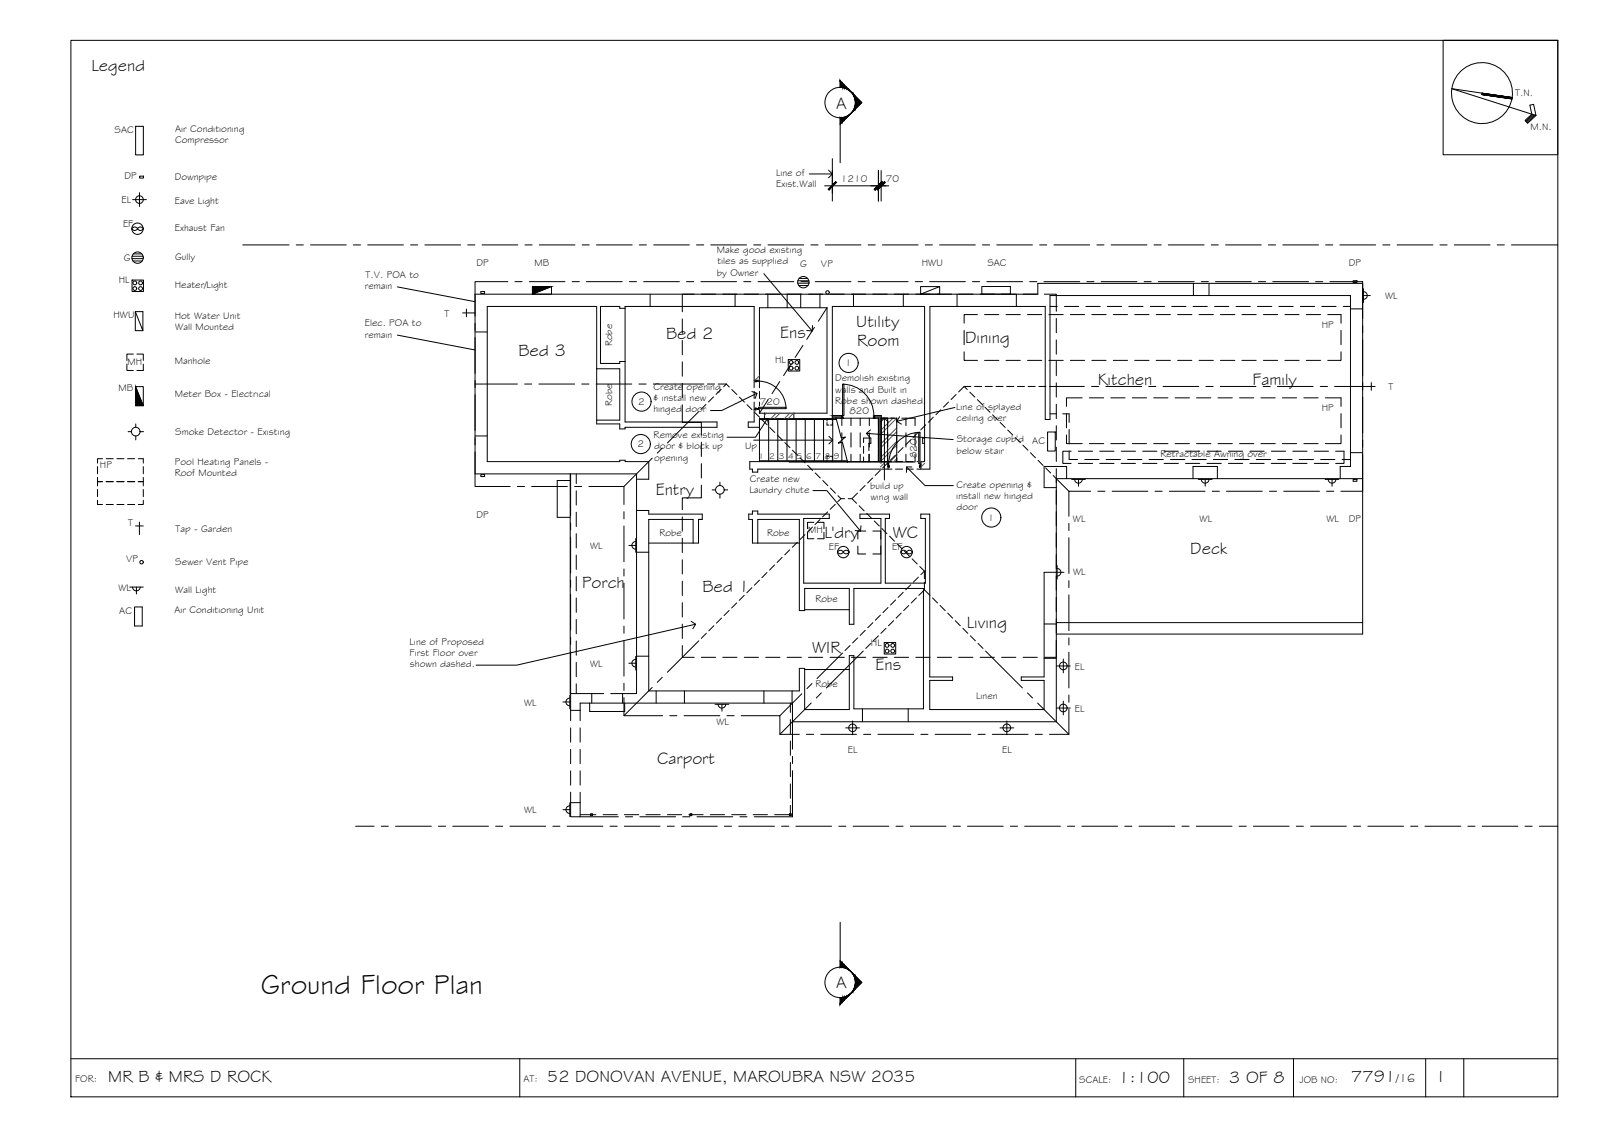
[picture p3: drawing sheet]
<svg xmlns="http://www.w3.org/2000/svg" width="420mm" height="297mm" viewBox="0 0 420 297" stroke-linecap="round" stroke-linejoin="round" font-family="sans-serif">
<!-- layer: HATCH -->
<g fill="#545454" stroke="#545454" stroke-width=".26">
<path d="M229.4 108.9l1.7 .7v-.7zM229.4 108.9l1.7 .7h-1.7z"/>
<path d="M218.3 108.9l2.5 .7v-.7zM218.3 108.9l2.5 .7h-2.5z"/>
<path d="M230.4 109.6l.7 9v-9zM230.4 109.6l.7 9h-.7z"/>
<path d="M230.4 118.6l.7 2.4v-2.4zM230.4 118.6l.7 2.4h-.7z"/>
</g>
<!-- layer: BORDER -->
<g fill="none" stroke="#000" stroke-width=".26">
<path d="M18.6 10.6h390v277h-390zM378.5 10.6h30.1v30h-30.1zM388.6 24.8l7.9 1.1M396.6 25.6l-15.8-2.3 22.1 7-.7-2.9-1 .2 .6 2.3-1.8 1.7 .6 .7 2.3-2M402 30l-1.9 1.7M402.3 30.1l-2 1.9M402.6 30.2l-2.1 1.9M18.6 277.6h390M136.3 277.6v10M282.1 277.6v10M310.5 277.6v10M339.2 277.6v10"/>
<path d="M373.9 277.6v10M383.9 277.6v10"/>
<circle cx="388.7" cy="24.4" r="8"/>
</g>
<!-- layer: TEXT -->
<g fill="none" stroke="#000" stroke-width=".26">
<circle cx="222.6" cy="95.1" r="2.51"/>
<circle cx="168.1" cy="116.4" r="2.51"/>
<circle cx="168.3" cy="105.3" r="2.51"/>
<circle cx="260" cy="135.7" r="2.51"/>
</g>
<!-- layer: EXISTING -->
<g fill="none" stroke="#000" stroke-width=".26">
<path d="M170.5 77.1v3.2M192.8 77.1v3.2M201.4 77.1v3.6M206.4 77.1v3.6M210 77.1v3.6M215 77.1v3.6M223.8 77.1v3.2M236.9 77.1v3.2M251 77.1v3.2M266.6 77.1v3.2M313 74.3v3.2M317.1 74.3v3.2"/>
<path d="M124.6 87h3.2M275.4 80.3h1.9M279.2 80.3h3.7M284.8 80.3h3.8M290.4 80.3h3.8M296 80.3h3.8M301.7 80.3h3.7M307.3 80.3h3.8M312.9 80.3h3.8M318.5 80.3h3.8M324.2 80.3h3.7M329.8 80.3h3.8"/>
<path d="M335.4 80.3h3.8M341 80.3h3.8M346.7 80.3h3.7M352.3 80.3h1.9M354.2 81h3.2M124.6 114.3h3.2M197.8 105.4v5.2h-1.6v1.4h3v-2.3h1.3v-1.4h-1.3v-2.9M197.8 101.7v-21.4h-33.9v.5h-1.4v-.5h-5v15h5v-.5h1.4v15.8h24.2v1.4h-24.2v.5h-1.4v-1.4h-6v-1h6v-13.4h-6v-16.4h-28.7v40.7h34.7v-.3h1.4v.3h6.2v4.6h-3.2M197.8 102.6v1.9M199.2 101.7v-21h17.7v27.6h-8.7v1.4h8.7v.7M199.2 102.6v1.9M216.9 110.8v.6h.5"/>
<path d="M217.4 119.6h-.5v.6M217.8 119.6h.5v.6M218.3 110.4v-30.1h24.2v34.5h-.5v1.4h.5v4.8h-2M218.3 110.8v.6h-.5M226.5 119.8v1.2h-8.2v-.5M226.5 116v-1.2h1.9v1.4h-.5v2M226.5 117v1.9M227.9 119.1v1.9h6M275.4 108.5h1.7M278.7 108.5h1.7v2.2M280.4 118.2v2.3h2.2M280.4 112.6v3.8"/>
<path d="M354.2 118.7h3.2M149.5 124.2v57.6h8.8M149.5 126h-3.4v9.6h3.4M166.9 133.8h3.2v1h14.1v1.4h-1M183.2 136.2v6.2h-1.4v-6.2h-11.7v44.9h39.5v-5.9h1.4v10.8h11.7v-14.1h1.3v13.9h18.2v-31.5h-18.2v9.4h-1.3v-9.4h-11.7v5.8h-1.4v-23.9h-10.9v6.2h-1.4v-6.2h-.9v-1.4h.9v-.8h1.4v.8h18.8v1.1h-6.7v17h20.2v-17h-5.5v-1.1h7.8v1.1h-1.1v17h10.5v-17h-1.2v-1.1h2.3v42.7h6v.9h-6v7.6h30v-7.6h-5.9v-.9h5.9v-27.5h3.2M183.2 136.2h1M216.9 120.5v.5h-20.3v2h.7v.8h1.4v-.8h35.2M234.9 121h1.8M234.9 123h1.8M237.7 121h1.8M237.7 123h1.8M240.5 123h3.4v-42.7h30.2v29.7h1.3v-32.5h78.8v44.8h-2.7v3.2"/>
<path d="M279.7 125.5v-3.2h-5.9v5.5h3.2M284.5 120.5h3.7M290.1 120.5h3.8M295.7 120.5h3.8M301.4 120.5h3.7M307 120.5h3.7M312.6 120.5h3.8M312.9 125.5v-3.2h6.4v3.2M318.2 120.5h3.8M323.9 120.5h3.7M329.5 120.5h3.7M335.1 120.5h3.8"/>
<path d="M340.7 120.5h3.8M346.4 120.5h3.7M352 120.5h2.2M357.4 125.5h-80.4v63.7h-69.2v-4.9h-55.6v4.6M166.9 144.8h3.2M166.9 172h3.2M273.8 172.6h3.2M273.8 163.6h3.2M277 166.2h80.4v-91.9h-85.2v2.8h-147.6v47.1h42.3v57.6h-6.7M277 163.2h80.4M149.7 181.8v7.1M149.7 190.8v3.8"/>
<path d="M149.7 196.5v3.7M149.7 186.2h2.5M152.2 190.8v3.8M152.2 196.5v3.7M154.7 184.3v2.2h9.1v-2.2M155.2 181.8v2.5M163.3 181.8v2.5M172.1 181.1v3.2M179.5 181.1v3.2M200.3 181.1v3.2M207.7 181.1v3.2M226.2 185.8v3.4"/>
<path d="M238.2 185.8v3.4M149.7 210.4v3.7h2.5v-3.7M149.7 202.1v3.7M149.7 207.7v2.7M149.7 210.4h2.5M152.2 202.1v3.7M152.2 207.7v2.7M154.9 213.3h.5v.5h-.5zM181 213.3h.5v.5h-.5zM207 213.3h.5v.5h-.5z"/>
</g>
<!-- layer: HATCH -->
<g fill="none" stroke="#545454" stroke-width=".26">
<path d="M199.2 98.5l-1.2 1.2M199.2 99.5l-.2 .2M198.5 107.3l-.7 .7M201 108.3l-.5 .6M203.6 108.3l-1.4 1.4M204.6 108.3l-1.4 1.4M207.1 108.3l-1.4 1.4M208.1 108.3l-1.4 1.4M231.6 109.6l-.5 .6M234.2 109.6l-3.1 3.1M235.2 112.2l-4.1 4.1M235.2 115.7l-4.1 4.1"/>
<path d="M235.2 109.6l-4.1 4.1M235.2 113.2l-4.1 4.1M235.2 116.7l-4.1 4.1M235.2 119.3l-1.8 1.7M231.3 121l-.4 .4M232.3 121l-1.4 1.4M235.2 120.3l-.8 .7M241.9 121l-.4 .5M242.5 121.5l-1 1"/>
</g>
<!-- layer: 0.13 -->
<g fill="none" stroke="#000" stroke-width=".26">
<path d="M156.5 96.7v13.4M163.9 80.8v14M198.9 99.9a7.2 7.2 0 0 1 7.2 7.2M207.5 95.3l-2 3.2M210.6 90.6l-2.1 3.1M213.6 85.8l-2 3.2M216.9 80.7l-2.3 3.5M201.5 104.8l-2.3 3.5M204.5 100l-2 3.2M219.3 109.5l1.3 5.3 1.1-.2-1.8 1.6 1-.3 1.4 5.3M221 100.7a8.2 8.2 0 0 1 8.2 8.2M241.3 113.3a8.2 8.2 0 0 0-8.2 8.2"/>
<path d="M151.1 124.2v2.6M151.1 128.7v3.7M151.1 134.3v3.7M151.1 139.9v3.8M151.1 145.5v3.8M151.1 151.2v3.7M151.1 156.8v3.7M170.1 142.4h11.7M198.7 142.4h10.9M211 159.8h11.7M151.1 162.4v3.8M151.1 168v3.8"/>
<path d="M151.1 173.7v3.7M151.1 179.3v2.5M211 175.5h11.7M207.3 184.3v2.5M207.3 188.7v3.7M207.3 194.3v3.7M207.3 199.9v3.7M152.2 213.6h4.1M158.2 213.6h3.7M163.8 213.6h3.7M169.4 213.6h3.8M175 213.6h3.8"/>
<path d="M180.7 213.6h3.7M186.3 213.6h3.7M191.9 213.6h3.8M197.5 213.6h3.8M207.3 211.2v2.4h-4.1M207.3 205.5v3.8"/>
</g>
<!-- layer: BOUNDARY -->
<g fill="none" stroke="#000" stroke-width=".26">
<path d="M63.7 64.2h12.1M77.7 64.2h1.9M81.4 64.2h9.4M92.7 64.2h1.9M96.4 64.2h9.4M107.7 64.2h1.8M111.4 64.2h9.4M122.7 64.2h1.9M126.4 64.2h9.4M137.7 64.2h1.9M141.4 64.2h9.4M152.7 64.2h1.8"/>
<path d="M156.4 64.2h9.4M167.7 64.2h1.9M171.4 64.2h9.4M182.7 64.2h1.9M186.4 64.2h9.4M197.7 64.2h1.8M201.4 64.2h9.4M212.7 64.2h1.9M216.4 64.2h9.4M227.7 64.2h1.9M231.4 64.2h9.4M242.7 64.2h1.8"/>
<path d="M246.4 64.2h9.4M257.7 64.2h1.9M261.4 64.2h9.4M272.7 64.2h1.8M276.4 64.2h9.4M287.7 64.2h1.8M291.4 64.2h9.4M302.7 64.2h1.9M306.4 64.2h9.4M317.7 64.2h1.8M321.4 64.2h9.4M332.7 64.2h1.8"/>
<path d="M336.4 64.2h9.4M347.7 64.2h1.9M351.4 64.2h9.4M362.7 64.2h1.8M366.4 64.2h9.4M377.7 64.2h1.8M381.4 64.2h9.4M392.7 64.2h1.9M396.4 64.2h12.2M93.3 216.6h4.8M100 216.6h1.9M103.7 216.6h9.4"/>
<path d="M115 216.6h1.9M118.7 216.6h9.4M130 216.6h1.9M133.7 216.6h9.4M145 216.6h1.9M148.7 216.6h9.4M160 216.6h1.9M163.7 216.6h9.4M175 216.6h1.9M178.7 216.6h9.4M190 216.6h1.9M193.7 216.6h9.4"/>
<path d="M205 216.6h1.9M208.7 216.6h9.4M220 216.6h1.9M223.7 216.6h9.4M235 216.6h1.9M238.7 216.6h9.4M250 216.6h1.9M253.7 216.6h9.4M265 216.6h1.9M268.7 216.6h9.4M280 216.6h1.9M283.7 216.6h9.4"/>
<path d="M295 216.6h1.9M298.7 216.6h9.4M310 216.6h1.9M313.7 216.6h9.4M325 216.6h1.9M328.7 216.6h9.4M340 216.6h1.8M343.7 216.6h9.4M355 216.6h1.9M358.7 216.6h9.4M370 216.6h1.9M373.7 216.6h9.4"/>
<path d="M385 216.6h1.8M388.7 216.6h9.4M400 216.6h1.9M403.7 216.6h4.9"/>
</g>
<!-- layer: ROOFPLAN EXIST. -->
<g fill="none" stroke="#000" stroke-width=".26">
<path d="M133.2 73.8h-8.6v9.1M135.1 73.8h1.8M138.8 73.8h9.4M150.1 73.8h1.8M153.8 73.8h9.4M165.1 73.8h1.8M168.8 73.8h9.4M180.1 73.8h1.8M183.8 73.8h9.4M195.1 73.8h1.8M198.8 73.8h9.4M210.1 73.8h1.8"/>
<path d="M213.8 73.8h9.4M225.1 73.8h1.8M228.8 73.8h9.4M240.1 73.8h1.8M243.8 73.8h9.4M255.1 73.8h1.8M258.8 73.8h9.4M270.1 73.8h1.8M273.8 73.8h9.4M285.1 73.8h1.8M288.8 73.8h9.4M300.1 73.8h1.8"/>
<path d="M303.8 73.8h9.4M315.1 73.8h1.8M318.8 73.8h9.4M330.1 73.8h1.8M333.8 73.8h9.4M345 73.8h1.9M348.8 73.8h8.6v9.7M124.6 84.7v1.9M124.6 88.5v9.4M124.6 99.8v1.8M357.4 85.4v1.8M357.4 89.1v9.4"/>
<path d="M124.6 118.5v9h9.2M124.6 103.5v9.4M124.6 114.7v1.9M124.6 100.7h11.1M137.6 100.7h1.9M141.3 100.7h9.4M152.6 100.7h1.9M156.3 100.7h9.4M167.6 100.7h1.9M171.3 100.7h13.3M173.7 117.5l-1.3 1.3M183.2 108l-8.2 8.1"/>
<path d="M185.2 106l-1.4 1.4M185.5 100.7h1.9M187.1 104l-1.3 1.4M188.3 100.7h2.2M189.1 102.1l-1.3 1.3M190.5 100.7l-.7 .7M190.5 100.7l.8 .8M191.9 102.1l1.4 1.3M193.9 104.1l1.3 1.3M195.9 106.1l1.3 1.3M197.9 108.1l1.3 1.3M199.9 110.1l1.3 1.3"/>
<path d="M201.9 112.1l1.3 1.3M203.9 114.1l1.3 1.3M205.9 116l1.3 1.4M207.8 118l1.4 1.4M234.9 119.3l-1.4 1.4M236.8 117.3l-1.3 1.4M238.8 115.4l-1.3 1.3M240.8 113.4l-1.3 1.3M242.8 111.4l-1.3 1.3M244.8 109.4l-1.3 1.3M246.8 107.4l-1.3 1.3M248.8 105.4l-1.4 1.3"/>
<path d="M250.7 103.4l-1.3 1.3M252.9 101.3l.8 .8M252.9 101.3h1.7M252.9 101.3l-1.5 1.5M254.3 102.8l1.4 1.3M255.6 101.3h1.9M256.3 104.8l1.4 1.3M258.3 106.8l1.4 1.3M258.4 101.3h1.9M260.3 108.7l1.3 1.4M261.2 101.3h1.9M262.3 110.7l1.3 1.4"/>
<path d="M264 101.3h1.9M264.3 112.7l1.3 1.4M266.3 114.7l1.3 1.3M266.8 101.3h1.9M268.3 116.7l1.3 1.3M269.6 101.3h1.9M270.3 118.7l1.3 1.3M272.5 101.3h1.8M275.3 101.3h9.1M286.3 101.3h1.8M290 101.3h9.4M301.3 101.3h1.9"/>
<path d="M305 101.3h9.4M316.3 101.3h1.9M320 101.3h9.4M331.3 101.3h1.8M335 101.3h9.4M346.3 101.3h1.9M350 101.3h7.4M357.4 119.1v9.7h-5.7M357.4 100.4v1.8M357.4 104.1v9.4M357.4 115.4v1.9M135.7 127.5h1.9"/>
<path d="M139.4 127.5h9.4M149.7 124.2v11M149.7 137.1v1.9M150.7 127.5h1.9M154.4 127.5h9.2v4.8M163.6 134.1v1.9M163.6 137.9v9.4M171.1 120.1l-7.5 7.4M209.8 120l1.3 1.3M211.8 122l1.3 1.3M213.1 138.2l-1.3 1.3M213.8 124l1.3 1.3"/>
<path d="M215.1 136.2l-1.3 1.3M215.8 126l1.3 1.3M217.1 134.2l-1.4 1.3M217.8 128l1.3 1.3M219.1 132.2l-1.4 1.3M219.8 130l.7 .7M220.5 130.7l-.8 .8M220.5 130.7h1M222.5 130.7h.9l1.2 1.2M224.9 129.3l-1.5 1.4M225.3 132.6l1.3 1.3M226.9 127.3l-1.3 1.3"/>
<path d="M227.3 134.6l1.3 1.3M228.9 125.3l-1.4 1.3M229.3 136.6l1.3 1.3M230.9 123.3l-1.4 1.3M231.3 138.6l1.3 1.3M232.9 121.3l-1.4 1.4M272.3 120.7l1.3 1.3M274.2 122.7l1.4 1.3M276.2 124.7l4.1 4.1M280.3 137.2v1.9M286.1 128.8h-5.8v6.6M287.9 128.8h1.9"/>
<path d="M291.7 128.8h9.4M302.9 128.8h1.9M306.7 128.8h9.3M317.9 128.8h1.9M321.7 128.8h9.4M332.9 128.8h1.9M336.7 128.8h9.4M347.9 128.8h1.9M149.7 140.8v9.4M149.7 152.1v1.9M149.7 155.8v9.4M163.6 149.2v1.8"/>
<path d="M163.6 152.9v9.4M193.2 158.1l-1.3 1.3M195.2 156.1l-1.3 1.3M197.2 154.1l-1.3 1.3M199.2 152.1l-1.3 1.3M201.2 150.1l-1.4 1.3M203.1 148.1l-1.3 1.4M205.1 146.1l-1.3 1.4M207.1 144.2l-1.3 1.3M209.1 142.2l-1.3 1.3M211.1 140.2l-1.3 1.3M232.9 159.3l-1.3 1.3"/>
<path d="M233.3 140.6l1.3 1.3M234.9 157.3l-1.3 1.3M235.3 142.6l1.3 1.3M236.9 155.3l-1.4 1.3M237.2 144.5l1.4 1.4M238.3 158.7l-1.3 1.4M238.9 153.3l-1.4 1.3M239.2 146.5l1.4 1.4M240.3 156.8l-1.3 1.3M240.9 151.3l-1.4 1.3M241.2 148.5l1.3 1.2M242.5 152.6v2l-1.5 1.5"/>
<path d="M242.5 154.6l1.4 1.5M242.5 149.7l-1 1M242.5 149.7v2M244.6 156.8l1.3 1.3M246.6 158.7l1.3 1.4M280.3 141v9.3M280.3 152.2v1.9M280.3 156v9.3M149.7 167.1v1.9M149.7 170.9v10.9M163.6 164.1v1.9M163.6 167.9v9.4"/>
<path d="M163.6 179.1v1.9M173.7 177.6l-1.3 1.3M183.3 168l-8.3 8.2M185.3 166l-1.4 1.4M187.2 164l-1.3 1.4M189.2 162l-1.3 1.4M191.2 160.1l-1.3 1.3M213 179.2l-1.4 1.3M221 171.2l-6.7 6.7M223 169.2l-1.4 1.4M224.9 167.2l-1.3 1.4M226.4 170.7l-9.7 9.7"/>
<path d="M226.9 165.2l-1.3 1.4M228.4 168.7l-1.3 1.3M228.9 163.3l-1.3 1.3M230.4 166.7l-1.3 1.3M230.9 161.3l-1.3 1.3M232.4 164.7l-1.4 1.3M234.4 162.7l-1.4 1.4M236.4 160.7l-1.4 1.4M248.5 160.7l1.4 1.4M250.5 162.7l1.3 1.4M252.5 164.7l1.3 1.3M254.5 166.7l1.3 1.3"/>
<path d="M256.5 168.7l1.3 1.3M258.5 170.7l9.6 9.7M280.3 167.2v1.9M280.3 171v9.4M163.6 182.9v4.7h10.2M171.1 180.2l-7.5 7.4M175.6 187.6h1.9M179.4 187.6h9.4M190.7 187.6h1.8M194.4 187.6h10.1v4.9h5.1M207.8 184.3v12.1M207.8 198.3v1.9"/>
<path d="M210.3 181.9l-5.8 5.7M211.5 192.5h1.9M212.8 184.3l-8.3 8.2M215.3 192.5h9.3M215.4 181.7l-1.3 1.3M226.5 192.5h1.9M230.3 192.5h9.3M241.5 192.5h1.9M245.3 192.5h9.3M256.5 192.5h1.9M260.3 192.5h9.3M269.5 181.7l1.3 1.3"/>
<path d="M271.5 192.5h1.9M272.1 184.3l8.2 8.2M280.3 186v6.5h-5M280.3 182.2v1.9M152.2 214.1h10M164 214.1h1.9M167.8 214.1h9.4M179.1 214.1h1.8M182.8 214.1h9.4M194.1 214.1h1.8M207.8 202v12.1h-10"/>
</g>
<!-- layer: SERVICES -->
<g fill="none" stroke="#000" stroke-width=".26">
<path d="M35.6 33.1h2v7.5h-2zM34.8 59.7a.86 .86 0 0 1 1.3 .3 .86 .86 0 0 1-1.5 0zM34.8 52.3h3.6M36.1 60a.86 .86 0 0 1 1.5 0M36.1 60a.86 .86 0 0 0 1.5 0M36.6 50.5v3.6M36.6 46.2h1v.5h-1zM34.6 67.8h3M34.6 73.4h3v3h-3zM34.6 67.2h2.9M34.9 68.4h2.4M35 66.6h2.2"/>
<path d="M104.2 75.2l20.4 3.9M126.1 76.4h1v.5h-1zM144.6 75.1h-5v2l5-2v2h-5M209.2 74.2h3M209.3 73.6h2.9M209.5 74.9h2.4M209.6 73h2.2M246.5 75.1l-5 2h5v-2h-5v2M257.5 75.1h7.5v2h-7.5zM354.9 73.6h1v.5h-1zM357.6 76.5a1.01 1.01 0 0 1 1 1 1.01 1.01 0 0 1-1 1M357.6 77.5h1.8"/>
<path d="M357.6 75.7v3.6M33.3 95.5v1.6h1.7M35 92.8h-1.7v1.7M35.5 81.7l2 5v-5h-2v5h2M35.9 92.8h1.7v1.7M37.6 95.5v1.6h-1.7M104.2 87.9l20.4 3.9M121.3 82h3.3M122.3 81v2.1M206.7 94.3h3v3h-3zM252.9 92.2v2.3h3.5M252.9 86.6v3.8"/>
<path d="M256.4 82.5h-3.5v2.2M258.2 94.5h3.8M258.2 82.5h3.8M263.8 94.5h3.8M263.8 82.5h3.8M269.5 94.5h3.7M269.5 82.5h3.7M275.1 94.5h3.8M275.1 82.5h3.8M280.7 94.5h3.8M280.7 82.5h3.8M286.3 94.5h3.8"/>
<path d="M286.3 82.5h3.8M292 94.5h3.7M292 82.5h3.7M297.6 94.5h3.8M297.6 82.5h3.8M303.2 94.5h3.8M303.2 82.5h3.8M308.8 94.5h3.8M308.8 82.5h3.8M314.5 94.5h3.7M314.5 82.5h3.7M320.1 94.5h3.8"/>
<path d="M320.1 82.5h3.8M325.7 94.5h3.8M325.7 82.5h3.8M331.4 94.5h3.7M331.4 82.5h3.7M337 94.5h3.7M337 82.5h3.7M342.6 94.5h3.8M342.6 82.5h3.8M348.2 82.5h3.5v2.2M351.7 92.2v2.3h-3.5M351.7 86.6v3.8"/>
<path d="M33.6 113.2h.9M35.5 101.4v5h2.1l-2.1-5h2.1v5M35.6 111.1v.9M35.6 114.3v1M36.7 113.2h.9M274.8 113.3h2v5h-2zM279.7 114v2.3h4.1M279.7 108.4v3.8M280.9 118.3h-2.1v3.2h2.1M282.8 118.3h3.8M283.8 104.3h-4.1v2.2M285.7 116.3h3.8"/>
<path d="M285.7 104.3h3.8M288.4 118.3h3.8M291.3 116.3h3.8M291.3 104.3h3.8M294.1 118.3h3.7M297 116.3h3.7M297 104.3h3.7M299.7 118.3h3.7M302.6 116.3h3.7M302.6 104.3h3.7M305.3 118.3h3.8M308.2 116.3h3.8"/>
<path d="M308.2 104.3h3.8M310.9 118.3h3.8M313.8 116.3h3.8M313.8 104.3h3.8M316.6 118.3h3.7M319.5 116.3h3.7M319.5 104.3h3.7M322.2 118.3h3.7M325.1 116.3h3.7M325.1 104.3h3.7M327.8 118.3h3.8M330.7 116.3h3.8"/>
<path d="M330.7 104.3h3.8M333.4 118.3h3.8M336.3 116.3h3.8M336.3 104.3h3.8M339.1 118.3h3.7M342 116.3h3.7M342 104.3h3.7M344.7 118.3h3.7M347.6 104.3h4.1v2.2M350.3 118.3h2.2v3.2h-2.2M351.7 114v2.3h-4.1M351.7 108.4v3.8"/>
<path d="M357.4 101.3h3.3M359.6 100.3v2M25.6 125.2v1.1h1.3h-1.3v1.1M25.6 131.1v1.2h1.3M25.6 122.3v1.9M25.6 128.3v1.9M26.9 120.3h-1.3v1.1M27.8 126.3h1.9M27.8 120.3h1.9M27.8 132.3h1.9M30.7 126.3h1.8M30.7 120.3h1.8"/>
<path d="M30.7 132.3h1.8M33.5 126.3h1.8M33.5 120.3h1.8M33.5 132.3h1.8M35.5 137.9h2.1M36.3 120.3h1.3v1.1M36.6 136.9v3.3M37.6 125.2v1.1h-1.3h1.3v1.1M37.6 131.1v1.2h-1.3M37.6 122.3v1.9M37.6 128.3v1.9M126.1 124.4h1v.5h-1z"/>
<path d="M186.8 128.4h.9M188.8 126.4v.9M188.8 129.6v1M189.9 128.4h.9M211.8 139.5v1.7h1.7M213.5 136.9h-1.7v1.7M214.4 136.9h1.7v1.7M216.1 139.5v1.7h-1.7M281.1 125.7h3.6M281.8 125.7a1.01 1.01 0 0 0 1 1 1.01 1.01 0 0 0 1.1-1M282.8 121.5h3.8M282.9 125.7v1.8"/>
<path d="M288.4 121.5h3.8M294.1 121.5h3.7M299.7 121.5h3.7M305.3 121.5h3.8M310.9 121.5h3.8M314.3 125.7h3.6M315.1 125.7a1.01 1.01 0 0 0 1 1 1.01 1.01 0 0 0 1-1M316.1 125.7v1.8M316.6 121.5h3.7M322.2 121.5h3.7M327.8 121.5h3.8M333.4 121.5h3.8"/>
<path d="M339.1 121.5h3.7M344.7 121.5h3.7M347.6 125.7h3.5M348.3 125.7a1.01 1.01 0 0 0 1.1 1 1.01 1.01 0 0 0 1-1M349.4 125.7v1.8M354.9 125.7h1v.5h-1zM34 153.9h3.6M34.8 153.9a1.01 1.01 0 0 0 1 1 1.01 1.01 0 0 0 1-1M35.3 159.1h2v5h-2zM35.8 153.9v1.8M164.9 143h1.8M166.7 142a1.01 1.01 0 0 0-1 1 1.01 1.01 0 0 0 1 1"/>
<path d="M166.7 141.2v3.6M219.7 144.7a.86 .86 0 0 1 1.5 0 .85 .85 0 0 1 1.5 0M219.7 144.7a.86 .86 0 0 0 1.5 0 .85 .85 0 0 0 1.5 0M236.3 144.7a.86 .86 0 0 1 1.5 0 .85 .85 0 0 1 1.5 0M236.3 144.7a.86 .86 0 0 0 1.5 0 .85 .85 0 0 0 1.5 0M277.2 149a1.01 1.01 0 0 1 1 1 1.01 1.01 0 0 1-1 1M277.2 150h1.8M277.2 148.2v3.6M164.9 173.9h1.8M166.7 172.9a1.01 1.01 0 0 0-1 1 1.01 1.01 0 0 0 1 1M166.7 172.1v3.6M231.9 168.5h3v3h-3z"/>
<path d="M277.1 174.6h3.6M278.9 172.8v3.6M147.6 184h1.8M149.4 183a1.01 1.01 0 0 0-1 1 1.01 1.01 0 0 0 1 1M149.4 182.2v3.6M187.5 184.7h3.6M188.3 184.6a1.01 1.01 0 0 0 1 1 1.01 1.01 0 0 0 1-1M189.3 184.7v1.8M221.8 190.8h3.6M223.6 189v3.6M262.3 190.8h3.6M264.1 189v3.6"/>
<path d="M277.1 185.6h3.6M278.9 183.8v3.6M147.6 212.3h1.8M149.4 211.3a1.01 1.01 0 0 0-1 1 1.01 1.01 0 0 0 1 1M149.4 210.5v3.6"/>
<circle cx="36.1" cy="60" r="1.49"/>
<circle cx="36.6" cy="52.3" r="1.01"/>
<circle cx="35.4" cy="75.7" r=".5"/>
<circle cx="35.4" cy="74.2" r=".5"/>
<circle cx="36.1" cy="67.5" r="1.49"/>
<circle cx="36.9" cy="74.2" r=".5"/>
<circle cx="36.9" cy="75.7" r=".5"/>
<circle cx="210.7" cy="74" r="1.49"/>
<circle cx="217" cy="76.7" r=".46"/>
<circle cx="207.5" cy="95" r=".5"/>
<circle cx="207.5" cy="96.5" r=".5"/>
<circle cx="209" cy="96.5" r=".5"/>
<circle cx="209" cy="95" r=".5"/>
<circle cx="35.6" cy="113.2" r="1.13"/>
<circle cx="188.8" cy="128.4" r="1.13"/>
<circle cx="37.1" cy="147.4" r=".46"/>
<circle cx="221.2" cy="144.7" r="1.49"/>
<circle cx="237.8" cy="144.7" r="1.49"/>
<circle cx="232.7" cy="169.2" r=".5"/>
<circle cx="232.7" cy="170.7" r=".5"/>
<circle cx="234.1" cy="169.2" r=".5"/>
<circle cx="234.1" cy="170.7" r=".5"/>
<circle cx="278.9" cy="174.6" r="1.01"/>
<circle cx="223.6" cy="190.8" r="1.01"/>
<circle cx="264.1" cy="190.8" r="1.01"/>
<circle cx="278.9" cy="185.6" r="1.01"/>
</g>
<path d="M139.6 75.1h5l-5 2zM35.5 101.4l2.1 5h-2.1z" fill="#000" stroke="#000" stroke-width=".26"/>
<!-- layer: SECTION POINT -->
<g fill="#000" stroke="#000" stroke-width=".26">
<path d="M222.8 30.1l.4-.4zM222.8 23.7l.4 .4zM223.6 29.3l-.4 .4zM223.6 24.5l.3 .5zM224.4 25.2l1.6 1.7-1.6 1.7zM222.8 254.3l.4 .4zM223.2 254.7l.4 .5zM223.9 259.5l-.3 .5zM224.4 255.9l1.6 1.7-1.6 1.6zM222.8 260.7l.4-.3z"/>
<path d="M220.4 21.2l.5 .6v1.1zM220.4 21.2v1.7h.5z"/>
<path d="M220.4 30.9h.5v1.1zM220.4 30.9v1.7l.5-.6z"/>
<path d="M220.9 21.8l.5 .5v.7zM220.9 21.8v1.1l.5 .1z"/>
<path d="M220.9 30.9l.5-.1v.7zM220.9 30.9v1.1l.5-.5z"/>
<path d="M221.4 22.3l.5 .5v.4zM221.4 22.3v.7l.5 .2z"/>
<path d="M221.4 30.8l.5-.2v.4zM221.4 30.8v.7l.5-.5z"/>
<path d="M221.9 22.8l.5 .6zM221.9 22.8v.4l.5 .2z"/>
<path d="M221.9 30.6l.5-.2v.2zM221.9 30.6v.4l.5-.4z"/>
<path d="M222.4 23.3l.4 .4zM222.4 23.3l.4 .4z"/>
<path d="M222.4 30.4l.4-.3zM222.4 30.4v.2l.4-.5z"/>
<path d="M223.6 24.5l.3 .5zM223.2 24.1l.4 .4z"/>
<path d="M223.9 28.8l-.3 .5zM223.6 29.3l.3-.2z"/>
<path d="M223.9 24.8l.2 .2v.5zM223.9 24.8l.2 .7z"/>
<path d="M224.1 28.3v.5h-.2zM223.9 28.8v.3l.2-.3z"/>
<path d="M224.1 25l.2 .2v.8zM224.1 25l.2 1z"/>
<path d="M224.3 27.8v.9l-.2-.4zM224.1 28.3v.5l.2-.1z"/>
<path d="M224.3 25.2l.1 1.4zM224.3 25.2l.1 1.4z"/>
<path d="M224.4 27.2v1.4zM224.3 27.8v.9z"/>
<path d="M220.9 252.4l-.5 1.2h.5zM220.4 251.9l.5 .5-.5 1.2z"/>
<path d="M221.4 252.9l-.5 .7 .5 .1zM220.9 252.4l.5 .5-.5 .7z"/>
<path d="M221.4 253.7l.5 .2v-.5zM221.4 252.9l.5 .5-.5 .3z"/>
<path d="M221.9 253.9l.5 .2v-.2zM221.9 253.4l.5 .5h-.5z"/>
<path d="M222.4 254.1l.4 .3zM222.4 253.9l.4 .4-.4-.2z"/>
<path d="M223.9 259.5l-.3 .5zM223.6 260l-.4 .4z"/>
<path d="M223.6 255.2l.3 .4zM223.6 255.1l.3 .3z"/>
<path d="M224.1 259l-.2 .7 .2-.2zM224.1 259l-.2 .7z"/>
<path d="M223.9 255.6l.2 .6v-.6zM223.9 255.4l.2 .2h-.2z"/>
<path d="M224.3 258.4l-.2 1.1 .2-.2zM224.3 258.4l-.2 1.1z"/>
<path d="M224.3 255.8l-.2 .4 .2 .5zM224.1 255.6l.2 .2-.2 .4z"/>
<path d="M224.4 257.8l-.1 1.5zM224.4 257.8l-.1 1.5z"/>
<path d="M224.4 255.9v1.4zM224.3 255.8v.9z"/>
<path d="M220.9 261.5l-.5 1.7 .5-.5zM220.4 261.6l.5-.1-.5 1.7z"/>
<path d="M221.4 261.4l-.5 1.3 .5-.5zM220.9 261.5l.5-.1-.5 1.3z"/>
<path d="M221.9 261.3l-.5 .9 .5-.5zM221.4 261.4l.5-.1-.5 .9z"/>
<path d="M222.4 261l-.5 .7zM221.9 261.3l.5-.3-.5 .7z"/>
<path d="M222.8 260.7l-.4 .5zM222.4 261l.4-.3-.4 .5z"/>
</g>
<g fill="none" stroke="#000" stroke-width=".26">
<path d="M220.4 22.9v-1.7l5.6 5.7-5.6 5.7M220.4 30.9v11.8M220.4 251.9l5.6 5.7-5.6 5.6v-1.6M220.4 241.8v11.8"/>
<circle cx="220.3" cy="26.9" r="4"/>
<circle cx="220.3" cy="257.6" r="4"/>
</g>
<!-- layer: STAIRS -->
<g fill="none" stroke="#000" stroke-width=".26">
<path d="M201.6 110v10.8M204 110v10.8M206.4 110v10.8M208.8 110v10.8M211.2 110v10.8M213.6 110v10.8M216 110v10.8M218.3 109.6h1M218.4 110v10.8M219.4 110h-20.2v11M220.8 109.6v2M220.8 113.4v7.4"/>
<path d="M223.2 109.6v2M223.2 113.5v3.7M223.2 119.1v1.9M225.6 109.6v2M225.6 113.5v3.7M225.6 119.1v1.9M228 109.6v2M228 113.5v3.7M228 119.1v1.9M230.4 109.6v2M230.4 113.5v3.7M230.4 119.1v1.9"/>
<path d="M231.1 109.6h3.5M232.8 109.6v2M232.8 113.5v3.7M232.8 119.1v1.9M235.2 109.6v2M235.2 113.5v3.7M235.2 119.1v1.9M236.5 109.6h3.5v2M237.6 109.6v2M237.6 113.5v3.7M237.6 119.1v1.9M240 113.5v3.7"/>
<path d="M240 119.1v1.9M199.2 120.8h23M207 121.1h33M227.1 139.2h-2.1v2.1M228.9 139.2h2.1v2.1M225 143.2v2h2.1M231 143.2v2h-2.1"/>
</g>
<!-- layer: NEWWORK -->
<g fill="none" stroke="#000" stroke-width=".26">
<path d="M182.1 77.1h-3.1v4.6M183.9 77.1h3.8M189.6 77.1h3.7M195.2 77.1h3.7M200.8 77.1h3.8M206.4 77.1h3.8M212.1 77.1h3.7M217.7 77.1h3.7M223.3 77.1h3.8M228.9 77.1h3.8M234.6 77.1h3.7M240.2 77.1h3.7"/>
<path d="M245.8 77.1h3.8M251.4 77.1h3.8M257.1 77.1h3.7M262.7 77.1h3.7M268.3 77.1h3.8M273.9 77.1h3.1v4.5M179 83.6v3.8M179 89.3v3.7M179 94.9v3.7M197.8 99.7h1.4M277 83.5v3.7M277 89.1v3.8"/>
<path d="M277 94.7v3.8M179 106.1v4.6h4.9v3.4M179 100.5v3.7M183.9 115.9v3.8M197.8 107.3h1.4M200.5 109.7h7.7M200.5 108.3h7.7M216.9 109.7h1.4M218.3 108.9h2.5v.7M219.3 109.6h11.1v11.4M229.4 109.6v-.7h1.7v12.1M231.1 109.6h1.6"/>
<path d="M233.6 109.6h1.6v1.1M235.2 111.6v1.9M235.2 114.4v1.9M235.2 117.2v1.9M242.5 114.8v1.4M277 100.4v3.7M277 106v3.7M277 111.6v3.8M277 117.2v3.8M179 135.5v3.7M183.9 127.2v3.3h-4.9v3.1M183.9 121.6v3.7"/>
<path d="M216.9 121h1.4M226.5 121h1.4M232.9 121v2M235.2 120v1M241.5 121v2M277 122.9v3.7M277 128.5v3.7M277 134.1v3.8M277 139.7v3.8M179 141.1v3.8M179 146.7v3.8M179 152.4v3.7"/>
<path d="M179 158v3.7M277 145.4v3.7M277 151v3.7M277 156.6v3.8M179 169.2v3.1h3.1M179 163.6v3.8M183.9 172.3h3.8M189.6 172.3h3.7M195.2 172.3h3.7M200.8 172.3h3.8M206.4 172.3h3.8M212.1 172.3h3.7"/>
<path d="M217.7 172.3h3.7M223.3 172.3h3.8M228.9 172.3h3.8M234.6 172.3h3.7M240.2 172.3h3.7M245.8 172.3h3.8M251.4 172.3h3.8M257.1 172.3h3.7M262.7 172.3h3.7M268.3 172.3h3.8M277 167.9v4.4h-3.1M277 162.2v3.8"/>
</g>
<!-- layer: MASK -->
<g fill="#fff" stroke="#fff" stroke-width=".26">
<path d="M240.9 113.4v8.2h.4zM240.9 113.4h.4v8.2z"/>
<path d="M199 106.8l7.1 .3h-7.1zM199 106.8l7.1 .3v-.3z"/>
<path d="M221 100.7v8.2h.3zM221 100.7h.3v8.2z"/>
</g>
<path d="M199 106.8h7.1v.3h-7.1zM221 100.7h.3v8.2h-.3zM240.9 113.4h.4v8.2h-.4z" fill="none" stroke="#fff" stroke-width=".26"/>
<!-- layer: DOORS -->
<path d="M198 99.7h1v.2l-1 .2zM198 107l1 .1v.2h-1zM199 106.8h7.1v.3h-7.1zM220.8 108.9h.2l.1 .7h-.3zM221 100.7h.3v8.2h-.3zM229.2 108.9h.2v.7h-.3zM240.9 113.4h.4v8.2h-.4zM232.9 121.6h.2l.1 .9h-.3zM241.3 121.6h.2v.9h-.4z" fill="none" stroke="#000" stroke-width=".26"/>
<!-- layer: 0 -->
<g fill="none" stroke="#000" stroke-width=".26">
<path d="M212.3 45.6h6M217.3 44.6l1 1-1 1M200.3 71.7l12.7 15.1M213.1 85.4l-.1 1.4-1.4-.2M197.2 102.7l1.3 .4-.4 1.4M197.7 115.4h20.7M198.5 103.1l-9.2 4.5h-2.9M199.9 110.1l1.3-.3 .4 1.4M201.2 109.8l-3.1 4.8h-7.4M217.4 114.4l1 1-1 1M227.3 113.6l22.7 1.6M228.3 112.7l-1 .9 .9 1.1"/>
<path d="M230.9 110.6l1.1-1 .9 1M232 109.6v16.2M235.9 109.3l-.7 1.2 1.2 .7M250.5 106.8l-15.3 3.7M213.2 128.6h3.7l8.8 10.6M225.8 137.8l-.1 1.4-1.4-.1M237.8 122.4l4.8 4.9h7.4M239.1 122.4h-1.3v1.4M181.3 162.9l1.1 .8-.7 1.1M182.4 163.7l-46.9 10.7h-10.6"/>
</g>
<!-- layer: BORDER -->
<g fill="#000" stroke="#000" stroke-width=".26">
<path d="M388.7 24.4l7.9 1.2zM388.7 24.5l7.9 1.1v.3z"/>
<path d="M388.7 24.5l-.1 .3 8 1.1zM388.6 24.8l8 1.1z"/>
</g>
<!-- layer: DIMENSION -->
<path d="M216.3 48.7h16.8M218.3 41.6v11.1M230.4 44.7v8M231.1 44.7v8" fill="none" stroke="#000" stroke-width=".26"/>
<!-- layer: 0 -->
<g fill="#000" stroke="#000" stroke-width=".26">
<path d="M219.2 47.6l-1.8 2.2 2-2zM219.2 47.6l-1.8 2.2-.2-.2z"/>
<path d="M229.3 49.6l.2 .2 1.8-2.2zM231.3 47.6l.2 .2-2 2z"/>
<path d="M229.3 49.6l.2 .2 1.8-2.2zM231.3 47.6l.2 .2-2 2z"/>
<path d="M232 47.6l-1.8 2.2 2-2zM230 49.6l2-2-1.8 2.2z"/>
</g>
<!-- layer: HATCH -->
<path d="M231.1 109.6h1.7v11.4h-1.7z" fill="none" stroke="#000" stroke-width=".26"/>
<text font-size="7.5" x="68.4" y="260.5">Ground Floor Plan</text>
<g font-size="4.5">
<text x="24" y="18.6">Legend</text>
<text x="219.3" y="28.6">A</text>
<text x="174.7" y="88.9">Bed 2</text>
<text x="204.6" y="88.6">Ens</text>
<text x="224.5" y="85.7">Utility</text>
<text x="253.1" y="90">Dining</text>
<text x="136" y="93.3">Bed 3</text>
<text x="224.8" y="90.8">Room</text>
<text x="287.9" y="100.9">Kitchen</text>
<text x="328.5" y="100.9">Family</text>
<text x="172" y="129.9">Entry</text>
<text x="216.2" y="141.2">L'dry</text>
<text x="234.2" y="141.2">WC</text>
<text x="312.2" y="145.4">Deck</text>
<text x="152.7" y="154">Porch</text>
<text x="184.2" y="155.3">Bed 1</text>
<text x="253.6" y="164.8">Living</text>
<text x="213" y="171.2">WIR</text>
<text x="229.6" y="175.8">Ens</text>
<text x="172.3" y="200.3">Carport</text>
<text x="219.3" y="259">A</text>
<text x="28.4" y="283.6">MR B &amp; MRS D ROCK</text>
<text x="143.5" y="283.6">52 DONOVAN AVENUE, MAROUBRA NSW 2035</text>
<text x="293.3" y="283.9">1:100</text>
<text x="322.3" y="283.9">3 OF 8</text>
<text x="354.4" y="283.8">7791</text>
<text x="377.3" y="283.7">I</text>
</g>
<text font-size="3.2" x="366.2" y="283.8">/16</text>
<g font-size="2.6">
<text x="397.4" y="25.1">T.N.</text>
<text x="30.1" y="34.9">SAC</text>
<text x="45.9" y="34.5">Air Conditioning</text>
<text x="401.4" y="34">M.N.</text>
<text x="45.9" y="37.4">Compressor</text>
<text x="32.6" y="46.9">DP</text>
<text x="45.8" y="47.2">Downpipe</text>
<text x="203.5" y="46.1">Line of</text>
<text x="220.5" y="47.7">1210</text>
<text x="232.4" y="47.6">70</text>
<text x="31.9" y="53.3">EL</text>
<text x="45.9" y="53.6">Eave Light</text>
<text x="203.5" y="49">Exist.Wall</text>
<text x="32.3" y="59.5">EF</text>
<text x="45.9" y="60.7">Exhaust Fan</text>
<text x="32.5" y="68.3">G</text>
<text x="45.9" y="68.2">Gully</text>
<text x="125" y="69.8">DP</text>
<text x="140.2" y="69.8">MB</text>
<text x="188" y="66.4">Make good existing</text>
<text x="188.1" y="69.3">tiles as supplied</text>
<text x="209.9" y="69.9">G</text>
<text x="215.3" y="69.9">VP</text>
<text x="241.8" y="69.9">HWU</text>
<text x="259" y="69.9">SAC</text>
<text x="353.7" y="69.8">DP</text>
<text x="31.1" y="74.2">HL</text>
<text x="45.8" y="75.5">Heater/Light</text>
<text x="95.7" y="75.8">remain</text>
<text x="95.8" y="72.9">T.V. POA to</text>
<text x="188" y="72.3">by Owner</text>
<text x="29.7" y="83.4">HWU</text>
<text x="45.8" y="83.5">Hot Water Unit</text>
<text x="116.6" y="83">T</text>
<text x="363.3" y="78.3">WL</text>
<text x="46" y="86.4">Wall Mounted</text>
<text x="95.7" y="85.6">Elec. POA to</text>
<text x="95.7" y="88.5">remain</text>
<text x="346.7" y="85.9">HP</text>
<text x="33.4" y="95.7">MH</text>
<text x="45.8" y="95.4">Manhole</text>
<text x="160.6" y="90.8" transform="rotate(-90 160.6 90.8)">Robe</text>
<text x="203.3" y="95.1">HL</text>
<text x="221.7" y="96">1</text>
<text x="219" y="100">Demolish existing</text>
<text x="31" y="102.6">MB</text>
<text x="45.8" y="104.2">Meter Box - Electrical</text>
<text x="160.6" y="106.4" transform="rotate(-90 160.6 106.4)">Robe</text>
<text x="167.4" y="106.1">2</text>
<text x="171.4" y="102.2">Create opening</text>
<text x="171.4" y="105.2">&amp; install new</text>
<text x="199.3" y="106.2">720</text>
<text x="219" y="105.8">Robe shown dashed.</text>
<text x="219.1" y="102.9">walls and Built in</text>
<text x="250.8" y="107.4">Line of splayed</text>
<text x="346.7" y="107.7">HP</text>
<text x="364.2" y="102.2">T</text>
<text x="171.4" y="108.1">hinged door</text>
<text x="222.8" y="108.6">820</text>
<text x="250.9" y="110.3">ceiling over</text>
<text x="45.9" y="114">Smoke Detector - Existing</text>
<text x="167.2" y="117.3">2</text>
<text x="171.4" y="114.9">Remove existing</text>
<text x="171.5" y="117.8">door &amp; block up</text>
<text x="195.4" y="117.7">Up</text>
<text x="250.8" y="118.9">below stair</text>
<text x="250.9" y="116">Storage cupb'd</text>
<text x="270.7" y="116.5">AC</text>
<text x="304.3" y="119.9">Retractable Awning over</text>
<text x="26.2" y="122.8">HP</text>
<text x="45.8" y="124.9">Roof Mounted</text>
<text x="45.9" y="121.9">Pool Heating Panels -</text>
<text x="171.5" y="120.7">opening</text>
<text x="240.4" y="120.1" transform="rotate(-90 240.4 120.1)">820</text>
<text x="196.6" y="129.3">Laundry chute</text>
<text x="196.7" y="126.3">Create new</text>
<text x="228.2" y="128.2">build up</text>
<text x="228.3" y="131.1">wing wall</text>
<text x="250.8" y="130.9">install new hinged</text>
<text x="250.9" y="128">Create opening &amp;</text>
<text x="33.6" y="137.8">T</text>
<text x="125" y="135.7">DP</text>
<text x="250.9" y="133.8">door</text>
<text x="259.1" y="136.5">1</text>
<text x="281.4" y="137">WL</text>
<text x="314.6" y="137">WL</text>
<text x="347.9" y="137">WL</text>
<text x="353.7" y="137">DP</text>
<text x="46" y="139.5">Tap - Garden</text>
<text x="154.8" y="143.9">WL</text>
<text x="172.9" y="140.5">Robe</text>
<text x="201.2" y="140.5">Robe</text>
<text x="211.9" y="139.8">MH</text>
<text x="33.1" y="147.2">VP</text>
<text x="45.9" y="148">Sewer Vent Pipe</text>
<text x="217.4" y="144.3">EF</text>
<text x="234" y="144.3">EF</text>
<text x="31.1" y="154.8">WL</text>
<text x="46" y="155.6">Wall Light</text>
<text x="281.5" y="150.8">WL</text>
<text x="31.3" y="161">AC</text>
<text x="45.7" y="160.7">Air Conditioning Unit</text>
<text x="213.9" y="157.9">Robe</text>
<text x="107.4" y="169.1">Line of Proposed</text>
<text x="107.4" y="172.1">First Floor over</text>
<text x="228.4" y="169.3">HL</text>
<text x="107.5" y="175">shown dashed.</text>
<text x="154.8" y="174.8">WL</text>
<text x="281.9" y="175.6">EL</text>
<text x="137.5" y="185">WL</text>
<text x="213.9" y="180.1">Robe</text>
<text x="256" y="183.1">Linen</text>
<text x="187.9" y="190.1">WL</text>
<text x="281.9" y="186.6">EL</text>
<text x="222.4" y="197.5">EL</text>
<text x="262.8" y="197.5">EL</text>
<text x="137.5" y="213.2">WL</text>
<text x="19.7" y="283.8">FOR:</text>
<text x="137.3" y="283.6">AT:</text>
<text x="283" y="283.9">SCALE:</text>
<text x="311.6" y="283.9">SHEET:</text>
<text x="340.8" y="283.9">JOB NO:</text>
</g>
<g font-size="2.2">
<text x="198.9" y="120.4">1</text>
<text x="201.8" y="120.4">2</text>
<text x="204.3" y="120.4">3</text>
<text x="206.7" y="120.4">4</text>
<text x="209" y="120.4">5</text>
<text x="211.4" y="120.4">6</text>
<text x="213.9" y="120.4">7</text>
<text x="216.3" y="120.4">8</text>
<text x="218.7" y="120.4">9</text>
</g>
</svg>
